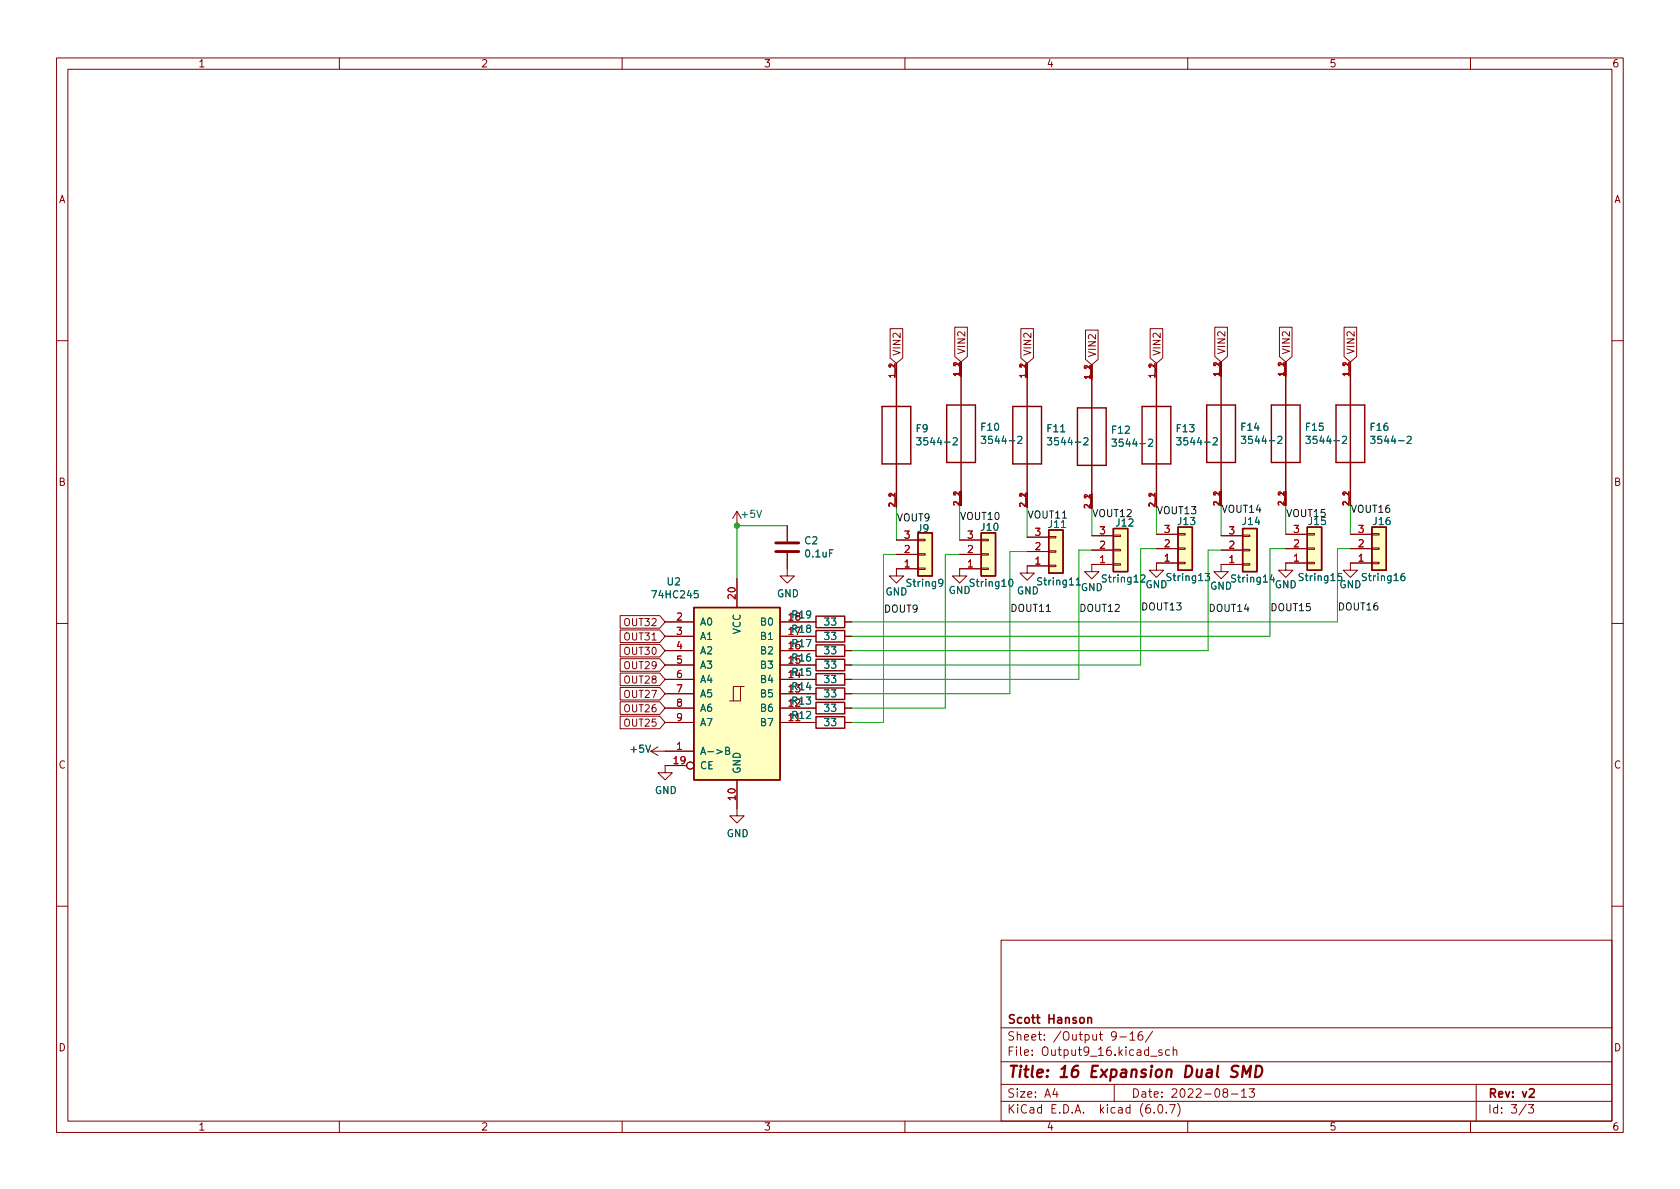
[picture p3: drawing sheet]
<svg xmlns="http://www.w3.org/2000/svg" width="297mm" height="210mm" viewBox="0 0 297 210" stroke-linecap="round" stroke-linejoin="round" font-family="sans-serif">
<g fill="none" stroke="#840000" stroke-width=".18">
<path d="M10 10.2h277v190.1h-277zM12 12.2h273v186.1h-273zM60 10.2v2M110 10.2v2M160 10.2v2M210 10.2v2M260 10.2v2M157.4 58.1h2.2v5.2l-1.1 1-1.1-1zM168.8 57.9h2.2v5.1l-1.1 1-1.1-1zM180.5 58.1h2.2v5.2l-1.1 1-1.1-1zM191.9 58.4h2.3v5.2l-1.2 .9-1.1-.9zM203.4 58.1h2.2v5.2l-1.1 1-1.1-1z"/>
<path d="M214.8 57.9h2.2v5.1l-1.1 1-1.1-1zM226.2 57.9h2.2v5.1l-1.1 1-1.1-1zM237.6 57.9h2.3v5.1l-1.1 1-1.2-1zM10 60.2h2M158.5 64.3v2.5M169.9 64v2.5M181.6 64.3v2.5M193 64.5v2.6M204.5 64.3v2.5M215.9 64v2.5M227.3 64v2.5M238.8 64v2.5"/>
<path d="M285 60.2h2M130.3 90.4l-.8 1.3M130.3 90.4v2.6M130.3 90.4l.8 1.3M139.2 97.8v4h1.3l-1.3 1.3-1.3-1.3h1.3M139.2 93v2.8M158.5 87.1v2.6M158.5 98h3.8M158.5 95.5h3.8M162.3 95.4h1.3v.2h-1.3zM162.3 97.9h1.3v.3h-1.3zM169.7 98h3.8"/>
<path d="M169.7 95.5h3.8M169.9 86.9v2.5M173.5 95.4h1.3v.2h-1.3zM173.5 97.9h1.3v.3h-1.3zM181.6 87.1v2.6M181.6 97.5h3.8M181.6 95h3.8M185.4 94.9h1.3v.2h-1.3zM185.4 97.4h1.3v.3h-1.3zM185.4 99.9h1.3v.3h-1.3zM193 87.4v2.5M193 97.3h3.8"/>
<path d="M193 94.7h3.8M196.8 94.6h1.3v.3h-1.3zM196.8 97.1h1.3v.3h-1.3zM196.8 99.7h1.3v.2h-1.3zM196.8 99.8h-3.8v1.3h1.3l-1.3 1.3-1.2-1.3h1.2M204.5 97h3.8M204.5 94.5h3.8M204.5 87.1v2.6M208.3 94.4h1.2v.2h-1.2zM208.3 96.9h1.2v.2h-1.2zM208.3 99.4h1.2v.3h-1.2zM208.3 99.6h-3.8v1.2h1.2l-1.2 1.3-1.3-1.3h1.3"/>
<path d="M215.9 86.9v2.5M215.9 97.3h3.8M215.9 94.7h3.8M219.7 94.6h1.3v.3h-1.3zM219.7 97.1h1.3v.3h-1.3zM219.7 99.7h1.3v.2h-1.3zM219.7 99.8h-3.8v1.3h1.3l-1.3 1.3-1.3-1.3h1.3M227.3 86.9v2.5M227.3 97h3.8M227.3 94.5h3.8M231.1 94.4h1.3v.2h-1.3zM231.1 96.9h1.3v.2h-1.3z"/>
<path d="M231.1 99.4h1.3v.3h-1.3zM231.1 99.6h-3.8v1.2h1.3l-1.3 1.3-1.2-1.3h1.2M238.8 97h3.8M238.8 94.5h3.8M238.8 86.9v2.5M242.6 94.4h1.2v.2h-1.2zM242.6 96.9h1.2v.2h-1.2zM242.6 99.4h1.2v.3h-1.2zM242.6 99.6h-3.8v1.2h1.2l-1.2 1.3-1.3-1.3h1.3M10 110.2h2M109.6 108.9h7l1 1.1-1 1.1h-7zM109.6 113.9h7l1 1.2-1 1.1h-7z"/>
<path d="M109.6 119h7l1 1.1-1 1.1h-7zM109.6 111.4h7l1 1.1-1 1.1h-7zM109.6 116.5h7l1 1.1-1 1.1h-7zM117.6 115.1h5.1M117.6 117.6h5.1M117.6 112.5h5.1M117.6 110h5.1M130.3 102.4v5M137.9 115.1h6.4M137.9 117.6h6.4M137.9 112.5h6.4M137.9 110h6.4"/>
<path d="M149.4 115.1h1.2M149.4 117.6h1.2M149.4 112.5h1.2M149.4 110h1.2M162.3 100.5h1.3v.2h-1.3zM162.3 100.6h-3.8v1.2h1.3l-1.3 1.3-1.3-1.3h1.3M173.5 100.5h1.3v.2h-1.3zM173.5 100.6h-3.8v1.2h1.2l-1.2 1.3-1.3-1.3h1.3M185.4 100.1h-3.8v1.2h1.3l-1.3 1.3-1.3-1.3h1.3M285 110.2h2M109.6 126.6h7l1 1.2-1 1.1h-7zM109.6 124.1h7l1 1.1-1 1.1h-7z"/>
<path d="M109.6 121.6h7l1 1.1-1 1.1h-7zM115.1 132.8l1.2 .8M115.1 132.8h7.6M116.3 132.1l-1.2 .7M117.6 120.1h5.1M117.6 127.8h5.1M117.6 125.2h5.1M117.6 122.7h5.1M121.4 135.4h-3.8v1.2h1.3l-1.3 1.3-1.3-1.3h1.3M130.3 137.9v6.4h1.3l-1.3 1.2-1.3-1.2h1.3M130.9 121.4h-1.2v2.5M131.6 121.4h-.7v2.5h-1.9"/>
<path d="M137.9 120.1h6.4M137.9 127.8h6.4M137.9 125.2h6.4M137.9 122.7h6.4M149.4 120.1h1.2M149.4 127.8h1.2M149.4 125.2h1.2M149.4 122.7h1.2M10 160.2h2M177 166.3h108v32h-108zM285 160.2h2M60 198.3v2"/>
<path d="M110 198.3v2M160 198.3v2M177 194.8h108M177 191.8h108M177 187.8h108M177 181.8h108M186.5 192.5l-.4 1h1M186.9 193v1M197 191.8v3M198 183.4h1.1M199.8 182.9l.4-.5v1.5M199.8 183.9h.8"/>
<path d="M201.9 182.4a.59 .59 0 0 0-.7 .7v.5l.2 .3h.4l.2-.1 .1-.5-.2-.2-.4-.1-.3 .3M203.4 186.8h1.2M203.8 182.4l-1.3 1.9M204.1 196.7v.1M204.9 195.4l.2-.1a.81 .81 0 0 1 .6 .7 .81 .81 0 0 1-.3 .8h-.2a.81 .81 0 0 1-.6-.6 .81 .81 0 0 1 .3-.8zM205.4 185.7l-.3-.1-.2 .2v.3l.5 .1v.4h-.5M206.2 196.7v.1M206.8 195.3h1l-.7 1.5M206.8 185.7l-.4-.1-.3 .3v.4l.1 .3h.6M207.4 185.8l.2-.2 .4 .1 .1 .9M207.4 185.1v1.5M208.2 195.1a1.72 1.72 0 0 1 0 2.3"/>
<path d="M210 198.3v2M216.5 193.2l-.3-.3 .1-.2 .2-.2 .4 .1 .2 .2-.1 .2-.6 .2-.2 .3 .1 .4 .2 .1h.4l.2-.3-.1-.4-.2-.1M217.7 193.5h1.2M219.5 193l.4-.5v1.5M219.5 194h.9M220.9 192.5h.9l-.5 .6 .4 .1v.7l-.2 .1h-.4l-.2-.1M260 198.3v2M261 191.8v6.5M269.9 195.3l-1.3 1.9M270.2 195.3h1l-.6 .6 .5 .1v.7l-.2 .1h-.5l-.2-.1"/>
<circle cx="122" cy="135.4" r=".63"/>
</g>
<path d="M192.3 179.9v1M192.3 180.1l.3-.2 .3 .1 .1 .9M270.4 192.7l.6-.2 .2 .2 .1 .3-1 1h1" fill="none" stroke="#840000" stroke-width=".3"/>
<path d="M219 188.6a.85 .85 0 0 0-1.1 .1 .45 .45 0 0 0 .2 .7l.4 .1a.49 .49 0 0 1 .3 .5 .49 .49 0 0 1-.4 .5l-.8-.1M219.6 190.5l.3-2 .4 1.4 .9-1.4-.3 2M222.1 188.5h.5a1.08 1.08 0 0 1 .6 1 1.08 1.08 0 0 1-.8 1h-.5z" fill="none" stroke="#840000" stroke-width=".4"/>
<g fill="none" stroke="#840000" stroke-width=".25">
<path d="M156 71.9h5v10.1h-5zM158.5 64.3v25.4M167.4 71.6h5.1v10.2h-5.1zM169.9 64v25.4M179.1 71.9h5v10.1h-5zM181.6 64.3v25.4M190.5 72.1h5.1v10.2h-5.1zM193 64.5v25.4M201.9 71.9h5.1v10.1h-5.1zM204.5 64.3v25.4M213.4 71.6h5v10.2h-5zM215.9 64v25.4"/>
<path d="M224.8 71.6h5.1v10.2h-5.1zM227.3 64v25.4M236.2 71.6h5.1v10.2h-5.1zM238.8 64v25.4M162.3 94.2h2.5v7.6h-2.5zM173.5 94.2h2.5v7.6h-2.5zM185.4 93.7h2.6v7.6h-2.6zM196.8 93.5h2.6v7.6h-2.6zM208.3 93.2h2.5v7.6h-2.5zM219.7 93.5h2.5v7.6h-2.5zM231.1 93.2h2.6v7.6h-2.6zM242.6 93.2h2.5v7.6h-2.5z"/>
<path d="M122.7 107.4h15.2v30.5h-15.2zM144.3 119.1h5.1v2.1h-5.1zM144.3 114h5.1v2.1h-5.1zM144.3 116.6h5.1v2h-5.1zM144.3 109h5.1v2h-5.1zM144.3 111.5h5.1v2h-5.1zM144.3 124.2h5.1v2h-5.1zM144.3 126.7h5.1v2.1h-5.1zM144.3 121.7h5.1v2h-5.1z"/>
</g>
<path d="M137.2 97.5h4M137.2 96h4" fill="none" stroke="#840000" stroke-width=".51"/>
<g fill="none" stroke="#006464" stroke-width=".18">
<path d="M162.1 77.4h.7l-.4 .5 .4 .1v.6l-.2 .1-.5-.1M168.5 77.5l.5-.1 .3 .4-.8 .9h.8M173.5 77.1h.8l-.4 .5 .3 .2v.5l-.2 .1-.5-.1M180 77.3l.4-.2 .3 .4-.8 .9h.8M185.2 77.4h.8l-.5 .5 .4 .1v.6l-.2 .1-.5-.1M191.6 77.5l.5-.1 .3 .4-.8 .9h.8M196.6 77.7h.8l-.4 .4 .3 .2v.5l-.2 .1-.5-.1M203.1 77.8l.5-.1 .2 .3-.8 .9h.8M208 77.4h.8l-.4 .5 .4 .1v.6l-.2 .1-.6-.1M214.5 77.5l.5-.1 .2 .4-.8 .9h.8M219.5 77.1h.7l-.4 .5 .4 .2v.5l-.2 .1-.5-.1M225.9 77.3l.5-.2 .3 .4-.8 .9h.8"/>
<path d="M230.9 77.1h.8l-.4 .5 .3 .2v.5l-.2 .1-.5-.1M237.4 77.3l.4-.2 .3 .4-.8 .9h.8M242.3 77.1h.8l-.4 .5 .3 .2v.5l-.1 .1-.6-.1M248.8 77.3l.5-.2 .2 .4-.8 .9h.8M166.7 103l-.3 .2h-.2l-.2-.2 .1-.5 .3-.1 .2 .1a.84 .84 0 0 1-.3 1.2h-.2M178.5 102.5l.2-.1a.68 .68 0 0 1 .4 .7 .68 .68 0 0 1-.4 .6 .84 .84 0 0 1-.2-1.2zM190.3 102.5l.4-.3v1.2M190.3 103.4h.7M201.7 101.8l.5-.1 .2 .3-.7 .9h.7M213.1 101.4h.8l-.4 .5 .3 .1v.6l-.2 .1-.5-.1M224.9 101.6l-.3 .9h.8M225.2 102.1v.8"/>
<path d="M237.2 101.4h-.6l-.1 .6 .2-.1 .4 .1 .1 .1v.5l-.2 .1-.5-.1M248.3 101.4l-.4 .1a.85 .85 0 0 0 0 1.2l.5-.1v-.5l-.2-.2h-.3l-.2 .2M128.3 132.7h.6l.1-.2-.1-.2-.6-.2v1.3h.5l.2-.1v-.3l-.3-.3"/>
</g>
<g fill="#ffffc2" stroke="#ffffc2" stroke-width=".18">
<path d="M185.4 93.7h2.6v7.6h-2.6z"/>
<path d="M162.3 94.2h2.5v7.6h-2.5z"/>
<path d="M196.8 93.5h2.6v7.6h-2.6z"/>
<path d="M242.6 93.2h2.5v7.6h-2.5z"/>
<path d="M173.5 94.2h2.5v7.6h-2.5z"/>
<path d="M231.1 93.2h2.6v7.6h-2.6z"/>
<path d="M208.3 93.2h2.5v7.6h-2.5z"/>
<path d="M219.7 93.5h2.5v7.6h-2.5z"/>
<path d="M122.7 107.4h15.2v30.5h-15.2z"/>
</g>
<g fill="none" stroke="#009600" stroke-width=".18">
<path d="M139.2 93h-8.9v9.4M158.5 98h-2.3v29.8h-5.6M158.5 89.7v5.8M169.7 98h-2.6v27.2h-16.5M169.7 89.4v6.1M181.6 97.5h-3v25.2h-28M181.6 89.7v5.3M193 97.3h-2.2v22.8h-40.2M193 89.9v4.8M204.5 97h-2.8v20.6h-51.1M204.5 89.7v4.8M215.9 89.4v5.3"/>
<path d="M215.9 97.3h-2.3v17.8h-63M227.3 97h-2.8v15.5h-73.9M227.3 89.4v5.1M238.8 97h-2.3v13h-85.9M238.8 89.4v5.1"/>
</g>
<circle cx="130.3" cy="93" r=".46" fill="#009600" stroke="#009600" stroke-width=".18"/>
<text font-size="2.8" fill="#840000" x="178" y="190.6">Title: 16 Expansion Dual SMD</text>
<g font-size="2.1" fill="#840000">
<text x="178" y="184">Sheet: /Output 9-16/</text>
<text x="178" y="181">Scott Hanson</text>
<text x="178" y="186.7">File: Output9_16.kicad_sch</text>
<text x="178" y="196.9">KiCad E.D.A. kicad (6.0.7)</text>
<text x="178" y="194.1">Size: A4</text>
<text x="200" y="194.1">Date: 2022-08-13</text>
<text x="263" y="194.1">Rev: v2</text>
<text x="263" y="196.9">Id: 3/3</text>
</g>
<g font-size="1.8" fill="#840000">
<text x="35" y="11.9">1</text>
<text x="85" y="11.9">2</text>
<text x="135" y="11.9">3</text>
<text x="185" y="11.9">4</text>
<text x="235" y="11.9">5</text>
<text x="285" y="11.9">6</text>
<text x="10.3" y="35.9">A</text>
<text x="285.3" y="35.9">A</text>
<text x="159.2" y="63" transform="rotate(-90 159.2 63)">VIN2</text>
<text x="170.7" y="62.7" transform="rotate(-90 170.7 62.7)">VIN2</text>
<text x="182.3" y="63" transform="rotate(-90 182.3 63)">VIN2</text>
<text x="193.8" y="63.2" transform="rotate(-90 193.8 63.2)">VIN2</text>
<text x="205.2" y="63" transform="rotate(-90 205.2 63)">VIN2</text>
<text x="216.6" y="62.7" transform="rotate(-90 216.6 62.7)">VIN2</text>
<text x="228.1" y="62.7" transform="rotate(-90 228.1 62.7)">VIN2</text>
<text x="239.5" y="62.7" transform="rotate(-90 239.5 62.7)">VIN2</text>
<text x="10.3" y="85.9">B</text>
<text x="285.3" y="85.9">B</text>
<text x="110.6" y="110.7">OUT32</text>
<text x="110.6" y="113.2">OUT31</text>
<text x="110.6" y="115.8">OUT30</text>
<text x="110.6" y="118.3">OUT29</text>
<text x="110.6" y="120.9">OUT28</text>
<text x="110.6" y="125.9">OUT26</text>
<text x="110.6" y="123.4">OUT27</text>
<text x="110.6" y="128.5">OUT25</text>
<text x="10.3" y="135.9">C</text>
<text x="285.3" y="135.9">C</text>
<text x="10.3" y="185.9">D</text>
<text x="285.3" y="185.9">D</text>
<text x="35" y="199.9">1</text>
<text x="85" y="199.9">2</text>
<text x="135" y="199.9">3</text>
<text x="185" y="199.9">4</text>
<text x="235" y="199.9">5</text>
<text x="285" y="199.9">6</text>
</g>
<g font-size="1.8" fill="#006464">
<text x="162" y="76.4">F9</text>
<text x="173.5" y="76.2">F10</text>
<text x="185.2" y="76.4">F11</text>
<text x="196.7" y="76.7">F12</text>
<text x="208.1" y="76.4">F13</text>
<text x="219.5" y="76.2">F14</text>
<text x="230.9" y="76.2">F15</text>
<text x="242.4" y="76.2">F16</text>
<text x="162.9" y="78.7">3544-2</text>
<text x="174.4" y="78.5">3544-2</text>
<text x="186" y="78.7">3544-2</text>
<text x="197.5" y="79">3544-2</text>
<text x="208.9" y="78.7">3544-2</text>
<text x="220.3" y="78.5">3544-2</text>
<text x="231.8" y="78.5">3544-2</text>
<text x="243.2" y="78.5">3544-2</text>
<text x="131.2" y="91.6">+5V</text>
<text x="162.2" y="94.1">J9</text>
<text x="173.5" y="93.8">J10</text>
<text x="185.5" y="93.3">J11</text>
<text x="197.4" y="93.1">J12</text>
<text x="208.3" y="92.8">J13</text>
<text x="219.8" y="92.8">J14</text>
<text x="231.4" y="92.8">J15</text>
<text x="242.9" y="92.8">J16</text>
<text x="142.3" y="96.2">C2</text>
<text x="142.5" y="98.5">0.1uF</text>
<text x="115.6" y="105.8">74HC245</text>
<text x="118" y="103.5">U2</text>
<text x="137.4" y="105.6">GND</text>
<text x="156.5" y="105.3">GND</text>
<text x="160.5" y="103.8">String9</text>
<text x="167.7" y="105">GND</text>
<text x="171.8" y="103.8">String10</text>
<text x="179.8" y="105.1">GND</text>
<text x="183.7" y="103.5">String11</text>
<text x="191.1" y="104.5">GND</text>
<text x="195.1" y="103">String12</text>
<text x="202.5" y="104">GND</text>
<text x="206.6" y="102.7">String13</text>
<text x="213.9" y="104.3">GND</text>
<text x="218" y="103">String14</text>
<text x="225.4" y="104">GND</text>
<text x="229.9" y="102.7">String15</text>
<text x="236.8" y="104">GND</text>
<text x="241.1" y="102.7">String16</text>
<text x="123.7" y="110.6">A0</text>
<text x="123.7" y="113.2">A1</text>
<text x="130.9" y="112.2" transform="rotate(-90 130.9 112.2)">VCC</text>
<text x="134.6" y="113.2">B1</text>
<text x="134.6" y="110.6">B0</text>
<text x="139.5" y="112.3">17</text>
<text x="139.5" y="109.7">18</text>
<text x="140.1" y="109.3">R19</text>
<text x="140.1" y="111.9">R18</text>
<text x="145.8" y="110.6">33</text>
<text x="145.8" y="113.2">33</text>
<text x="123.7" y="115.7">A2</text>
<text x="123.7" y="118.2">A3</text>
<text x="134.6" y="118.2">B3</text>
<text x="134.6" y="115.7">B2</text>
<text x="139.5" y="119.9">14</text>
<text x="139.5" y="117.3">15</text>
<text x="139.5" y="114.8">16</text>
<text x="140.1" y="119.5">R15</text>
<text x="140.1" y="114.4">R17</text>
<text x="140.1" y="117">R16</text>
<text x="145.8" y="115.7">33</text>
<text x="145.8" y="118.2">33</text>
<text x="123.7" y="120.8">A4</text>
<text x="123.7" y="123.3">A5</text>
<text x="123.7" y="125.9">A6</text>
<text x="134.6" y="125.9">B6</text>
<text x="134.6" y="123.3">B5</text>
<text x="134.6" y="120.8">B4</text>
<text x="139.5" y="125">12</text>
<text x="139.5" y="122.4">13</text>
<text x="140.1" y="124.6">R13</text>
<text x="140.1" y="122">R14</text>
<text x="145.8" y="120.8">33</text>
<text x="145.8" y="125.9">33</text>
<text x="145.8" y="123.3">33</text>
<text x="123.7" y="128.4">A7</text>
<text x="134.6" y="128.4">B7</text>
<text x="139.5" y="127.5">11</text>
<text x="140.1" y="127.1">R12</text>
<text x="145.8" y="128.4">33</text>
<text x="111.6" y="133.1">+5V</text>
<text x="123.7" y="133.5">A-&gt;B</text>
<text x="123.7" y="136">CE</text>
<text x="130.9" y="136.9" transform="rotate(-90 130.9 136.9)">GND</text>
<text x="115.8" y="140.4">GND</text>
<text x="128.5" y="148">GND</text>
</g>
<g font-size="1.8" fill="#0f0f0f">
<text x="158.5" y="92.2">VOUT9</text>
<text x="169.7" y="91.9">VOUT10</text>
<text x="181.6" y="91.7">VOUT11</text>
<text x="193" y="91.4">VOUT12</text>
<text x="204.5" y="90.9">VOUT13</text>
<text x="215.9" y="90.7">VOUT14</text>
<text x="227.3" y="91.4">VOUT15</text>
<text x="238.8" y="90.7">VOUT16</text>
<text x="201.7" y="107.9">DOUT13</text>
<text x="236.5" y="107.9">DOUT16</text>
<text x="156.2" y="108.3">DOUT9</text>
<text x="178.6" y="108.2">DOUT11</text>
<text x="190.8" y="108.2">DOUT12</text>
<text x="213.6" y="108.2">DOUT14</text>
<text x="224.5" y="108.1">DOUT15</text>
</g>
<g font-size="1.8" fill="#a90000">
<text x="159.9" y="95.2">3</text>
<text x="171.1" y="95.2">3</text>
<text x="183" y="94.7">3</text>
<text x="194.5" y="94.5">3</text>
<text x="205.9" y="94.2">3</text>
<text x="217.3" y="94.5">3</text>
<text x="228.7" y="94.2">3</text>
<text x="240.2" y="94.2">3</text>
<text x="159.9" y="100.3">1</text>
<text x="159.9" y="97.8">2</text>
<text x="171.1" y="100.3">1</text>
<text x="171.1" y="97.8">2</text>
<text x="183" y="99.8">1</text>
<text x="183" y="97.3">2</text>
<text x="194.5" y="99.6">1</text>
<text x="194.5" y="97">2</text>
<text x="205.9" y="99.3">1</text>
<text x="205.9" y="96.8">2</text>
<text x="217.3" y="99.6">1</text>
<text x="217.3" y="97">2</text>
<text x="228.7" y="99.3">1</text>
<text x="228.7" y="96.8">2</text>
<text x="240.2" y="99.3">1</text>
<text x="240.2" y="96.8">2</text>
<text x="130" y="105.9" transform="rotate(-90 130 105.9)">20</text>
<text x="119.7" y="109.7">2</text>
<text x="119.7" y="112.3">3</text>
<text x="119.7" y="114.8">4</text>
<text x="119.7" y="117.3">5</text>
<text x="119.7" y="119.9">6</text>
<text x="119.7" y="122.4">7</text>
<text x="119.7" y="125">8</text>
<text x="119.7" y="127.5">9</text>
<text x="119.2" y="135.1">19</text>
<text x="119.7" y="132.6">1</text>
<text x="130" y="141.4" transform="rotate(-90 130 141.4)">10</text>
</g>
<g font-size="1.4" fill="#a90000">
<text x="158.2" y="65.1" transform="rotate(-90 158.2 65.1)">2</text>
<text x="169.7" y="64.9" transform="rotate(-90 169.7 64.9)">2</text>
<text x="181.4" y="65.1" transform="rotate(-90 181.4 65.1)">2</text>
<text x="192.8" y="65.4" transform="rotate(-90 192.8 65.4)">2</text>
<text x="204.2" y="65.1" transform="rotate(-90 204.2 65.1)">2</text>
<text x="215.6" y="64.9" transform="rotate(-90 215.6 64.9)">2</text>
<text x="227.1" y="64.9" transform="rotate(-90 227.1 64.9)">2</text>
<text x="238.5" y="64.9" transform="rotate(-90 238.5 64.9)">2</text>
<text x="158.2" y="66.7" transform="rotate(-90 158.2 66.7)">1_1</text>
<text x="169.7" y="66.5" transform="rotate(-90 169.7 66.5)">1_1</text>
<text x="181.4" y="66.7" transform="rotate(-90 181.4 66.7)">1_1</text>
<text x="192.8" y="67" transform="rotate(-90 192.8 67)">1_1</text>
<text x="204.2" y="66.7" transform="rotate(-90 204.2 66.7)">1_1</text>
<text x="215.6" y="66.5" transform="rotate(-90 215.6 66.5)">1_1</text>
<text x="227.1" y="66.5" transform="rotate(-90 227.1 66.5)">1_1</text>
<text x="238.5" y="66.5" transform="rotate(-90 238.5 66.5)">1_1</text>
<text x="158.2" y="89.6" transform="rotate(-90 158.2 89.6)">2_1</text>
<text x="158.2" y="88" transform="rotate(-90 158.2 88)">2</text>
<text x="169.7" y="89.3" transform="rotate(-90 169.7 89.3)">2_1</text>
<text x="169.7" y="87.7" transform="rotate(-90 169.7 87.7)">2</text>
<text x="181.4" y="89.6" transform="rotate(-90 181.4 89.6)">2_1</text>
<text x="181.4" y="88" transform="rotate(-90 181.4 88)">2</text>
<text x="192.8" y="89.8" transform="rotate(-90 192.8 89.8)">2_1</text>
<text x="192.8" y="88.2" transform="rotate(-90 192.8 88.2)">2</text>
<text x="204.2" y="89.6" transform="rotate(-90 204.2 89.6)">2_1</text>
<text x="204.2" y="88" transform="rotate(-90 204.2 88)">2</text>
<text x="215.6" y="89.3" transform="rotate(-90 215.6 89.3)">2_1</text>
<text x="215.6" y="87.7" transform="rotate(-90 215.6 87.7)">2</text>
<text x="227.1" y="89.3" transform="rotate(-90 227.1 89.3)">2_1</text>
<text x="227.1" y="87.7" transform="rotate(-90 227.1 87.7)">2</text>
<text x="238.5" y="89.3" transform="rotate(-90 238.5 89.3)">2_1</text>
<text x="238.5" y="87.7" transform="rotate(-90 238.5 87.7)">2</text>
</g>
</svg>
